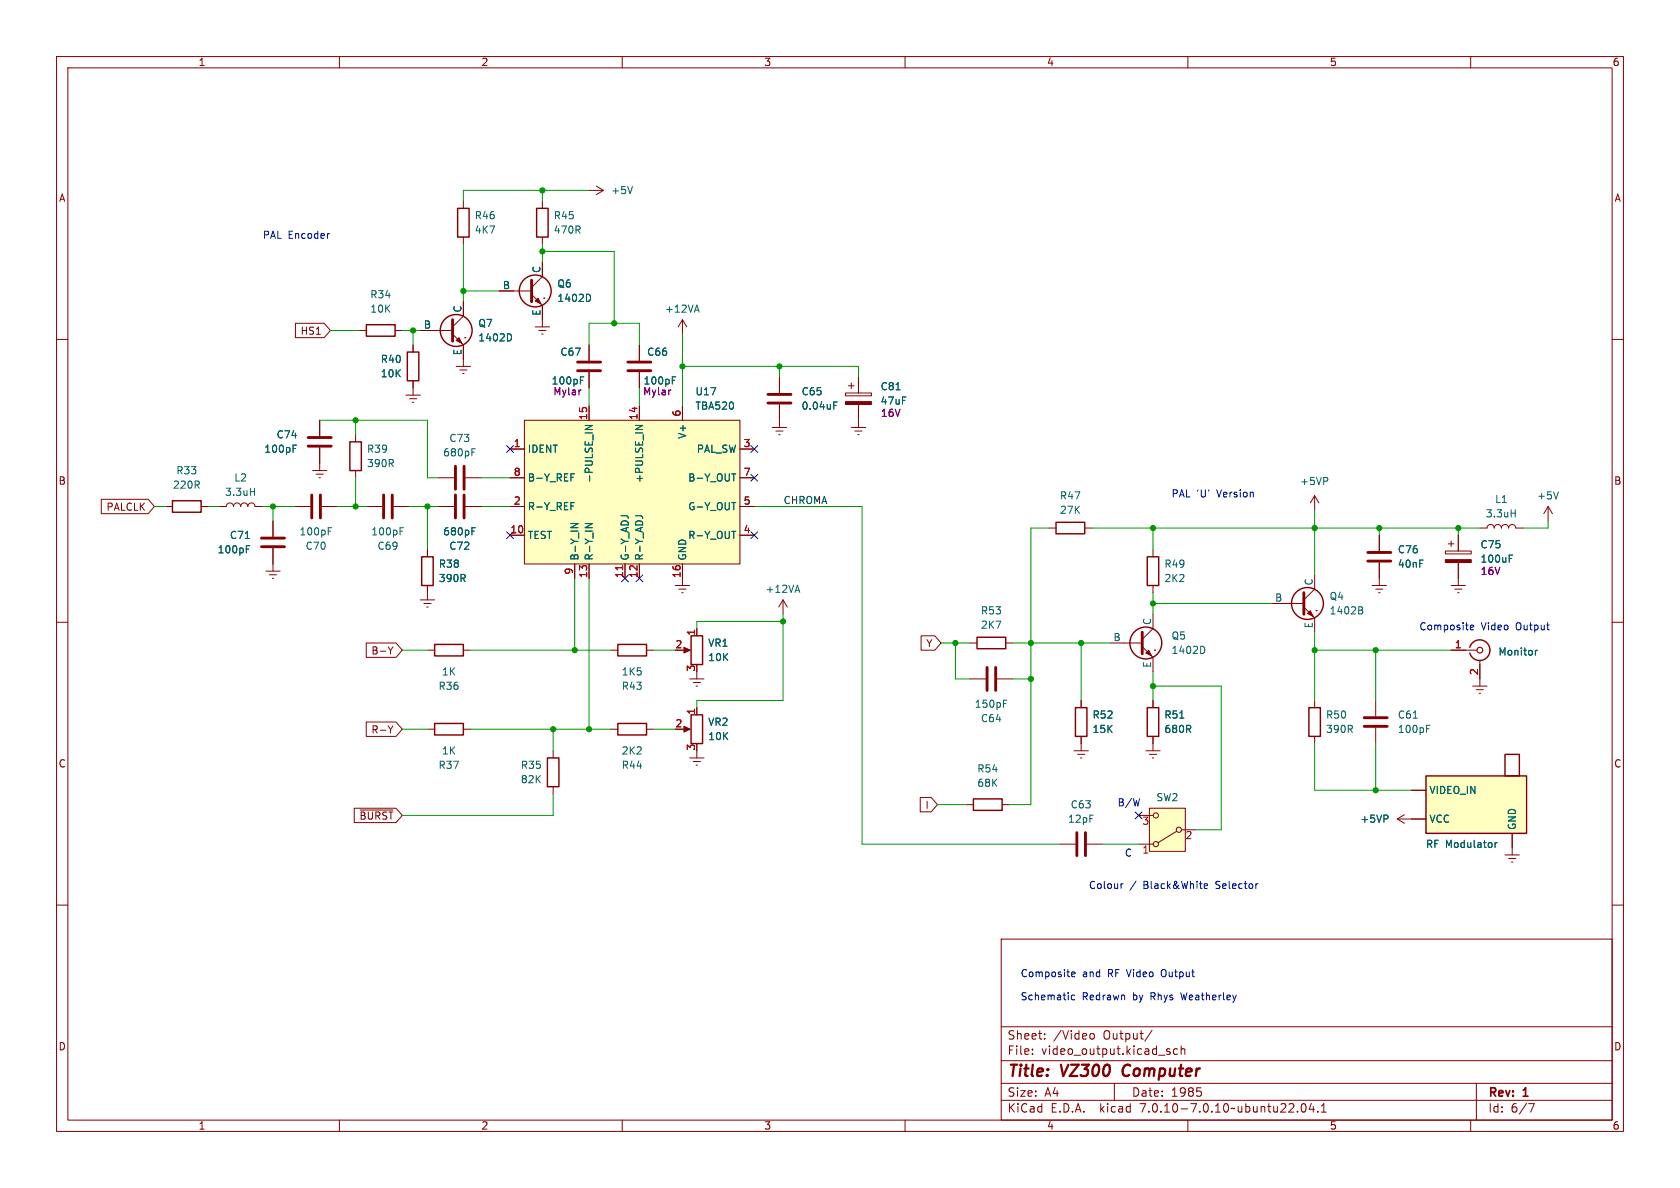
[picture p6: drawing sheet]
<svg xmlns="http://www.w3.org/2000/svg" width="297mm" height="210mm" viewBox="0 0 297 210" stroke-linecap="round" stroke-linejoin="round" font-family="sans-serif">
<g fill="none" stroke="#840000" stroke-width=".18">
<path d="M10 10h277v190h-277zM12 12h273v186h-273zM60 10v2M110 10v2M160 10v2M210 10v2M260 10v2M81.9 35.6v1.2M95.9 35.6v1.2M104.1 33.7h2.6M105.4 32.9l1.3 .8M106.7 33.7l-1.3 .7"/>
<path d="M10 60h2M52.2 57.1h5.1l1.1 1.3-1.1 1.3h-5.1zM63.5 58.4h1.3M69.8 58.4h1.3M74.3 58.4h5.7M80 59.1l1.9 1.9v3.8M81.9 41.9v1.3M81.9 53.3v2.6l-1.9 1.9M82.2 59.7h.1M88.3 51.4h5.7M94 52.1l1.9 1.9v3.8M94.6 57.8h2.6"/>
<path d="M95.2 58.4h1.3M95.8 59.1h.2M95.9 41.9v1.3M95.9 46.4v2.5l-1.9 1.9M96.1 52.7h.1M120.6 56.5l-.7 1.3M120.6 56.5v2.6M120.6 56.5l.8 1.3M285 60h2M56.5 74.3v2.8M56.5 79.1v4.1M62.9 76.8v1.3"/>
<path d="M71.8 69.9h2.5M72.4 70.5h1.3M72.9 71.1h.3M73 61v1.2M73 67.3v2.6M80.6 64.8h2.6M81.3 65.4h1.2M81.8 66h.2M90.2 79.4h2.5M92.7 74.3h38.1v25.4h-38.1zM104.1 61v2.8M104.1 65.8v2.8"/>
<path d="M104.1 71.8v2.5M113 61v2.8M113 65.8v2.8M113 71.8v2.5M120.6 71.8v2.5M130.8 79.4h2.5M136.5 75.6h2.6M137.2 76.2h1.2M137.7 76.8h.2M137.8 66.7v2.8M137.8 71.5v4.1M149.5 69.5h4.6v.5h-4.6z"/>
<path d="M150 68.2h1M150.5 67.7v1M150.5 75.6h2.5M151.1 76.2h1.3M151.6 76.8h.3M151.8 66.7v2.8M151.8 71.5v4.1M17.9 88.3h8.3l1.1 1.2-1.1 1.3h-8.3zM29.2 89.5h1.3M35.6 89.5h1.2M38.7 89.5h1.3a.64 .64 0 0 1 .6-.6 .64 .64 0 0 1 .7 .6 .64 .64 0 0 1 .6-.6 .64 .64 0 0 1 .6 .6 .64 .64 0 0 1 .7-.6 .64 .64 0 0 1 .6 .6 .64 .64 0 0 1 .6-.6 .64 .64 0 0 1 .7 .6h1.3M48.3 92.1v2.8"/>
<path d="M48.3 96.9v4.1M52.1 89.5h2.8M55.2 83.2h2.6M55.9 83.8h1.2M56.4 84.5h.2M56.9 89.5h2.8M62.9 83.2v1.3M64.8 89.5h2.8M69.6 89.5h2.8M75.6 97.2v1.2M77.5 89.5h2.8M77.5 84.5h2.8"/>
<path d="M82.3 89.5h2.8M82.3 84.5h2.8M90.2 89.5h2.5M90.2 84.5h2.5M90.2 94.6h2.5M101.6 99.7v2.5M104.1 99.7v2.5M110.5 99.7v2.5M113 99.7v2.5M120.6 99.7v3.8M130.8 89.5h2.5M130.8 84.5h2.5"/>
<path d="M130.8 94.6h2.5M185.4 93.3h1.3M191.8 93.3h1.2M203.8 97.2v1.2M232.4 87.6v2.6M232.4 87.6l-.8 1.3M232.4 87.6l.8 1.3M243.8 94.6v2.8M243.8 99.4v4.1M255.5 97.4h4.6v.5h-4.6zM256 96.1h1M256.5 95.6v1"/>
<path d="M257.8 94.6v2.8M257.8 99.4v4.1M261.6 93.3h1.3a.64 .64 0 0 1 .6-.6 .64 .64 0 0 1 .7 .6 .64 .64 0 0 1 .6-.6 .64 .64 0 0 1 .6 .6 .64 .64 0 0 1 .7-.6 .64 .64 0 0 1 .6 .6 .64 .64 0 0 1 .6-.6 .64 .64 0 0 1 .7 .6h1.2M273.7 89.5l-.8 1.3M273.7 89.5v2.6M273.7 89.5l.7 1.3M10 110h2M47 101h2.5M47.6 101.6h1.3M48.1 102.2h.3M64.7 113.7h5.3l1.1 1.2-1.1 1.3h-5.3zM69.5 114.3l-.5 .7"/>
<path d="M74.3 106h2.5M74.9 106.7h1.3M75.4 107.3h.3M75.6 114.9h1.2M75.6 103.5v2.5M81.9 114.9h1.3M107.9 114.9h1.3M114.3 114.9h1.3M119.4 103.5h2.5M120 104.1h1.3M120.5 104.8h.3M120.6 114.9h1.1"/>
<path d="M123.2 111.1v1.3M123.2 118.7v1.3M138.4 106l-.7 1.3M138.4 106v2.6M138.4 106l.8 1.3M162.8 112.4h2.5l1.1 1.3-1.1 1.2h-2.5zM171.4 113.7h1.3M177.8 113.7h1.3M196.2 113.7h5.7M201.9 114.3l1.9 1.9v2.5M203.8 108.6v2.5l-1.9 1.9M203.8 103.5v1.3"/>
<path d="M204.1 114.9h.1M224.8 106.7h5.7M230.5 107.3l1.9 1.9v2.6M232.4 101.6v2.5l-1.9 1.9M232.7 108h.1M242.6 103.5h2.5M243.2 104.1h1.3M243.7 104.8h.3M256.5 114.9h4.6M256.5 103.5h2.6M257.2 104.1h1.2M257.7 104.8h.2"/>
<path d="M261.6 116.7v4.6M285 110h2M64.7 127.6h5.3l1.1 1.3-1.1 1.3h-5.3zM69.5 128.3l-.5 .7M75.6 128.9h1.2M81.9 128.9h1.3M97.8 132.7v1.3M97.8 139.1v1.2M107.9 128.9h1.3M114.3 128.9h1.3M120.6 128.9h1.1M121.9 120h2.6"/>
<path d="M121.9 134h2.6M122.6 134.6h1.2M122.6 120.7h1.2M123.1 121.3h.2M123.1 135.3h.2M123.2 125.1v1.3M123.2 132.7v1.3M171.4 120h2.8M176.3 120h2.8M189.9 132.7h2.5M190.5 133.4h1.3M191 134h.3"/>
<path d="M191.1 123.8v1.3M191.1 130.2v2.5M202.6 132.7h2.5M203.2 133.4h1.3M203.7 134h.3M203.8 123.8v1.3M203.8 130.2v2.5M232.4 123.8v1.3M232.4 130.2v1.2M243.2 123.8v2.8M243.2 128.7v2.7M249.6 139.7h2.5"/>
<path d="M260.3 121.3h2.6M261 121.9h1.3M261.5 122.6h.2M10 160h2M62.6 142.9h7.4l1.1 1.2-1.1 1.3h-7.4zM63.7 143.2h5.8M162.7 141h1.9l1.1 1.2-1.1 1.3h-1.9zM170.8 142.2h1.3M177.2 142.2h1.2M187.3 149.2h2.8M192.2 149.2h2.7M201.3 149.2h2.5"/>
<path d="M201.3 144.1h2.5M203.2 142.9h6.3v7.6h-6.3zM208 146.9l-3.3 2.1M208.9 146.7h2.6M247 144.8l1.3 .7M247 144.8h5.1M248.3 144l-1.3 .8M266.1 151.1h2.5M266.7 151.8h1.3M267.2 152.4h.3M267.3 147.3v3.8M285 160h2"/>
<path d="M177 166h108v32h-108zM60 198v2M110 198v2M160 198v2M177 194.5h108M177 191.5h108M177 187.5h108M177 181.5h108M182.5 186.3v.1M182.5 185.5v.1M184.7 183.6v.1M184.7 182.8v.1"/>
<path d="M192.7 182.8l.5-.1 .3 .3v.4l-.2 .2-.3 .1-.3-.1M197 191.5v3M203.7 182.1l-1.3 2M206.5 185.9l.3 .1 .1 .2-.2 .2h-.3M206.5 185.4l.3 .1M208.2 185.5l-.5-.1-.2 .3v.4l.1 .2h.6M208.8 185.5l.2-.1 .4 .1 .1 .9M208.8 184.9v1.5M210 198v2M212.2 192.9l.2 .3-.2 .5M229.4 196.5v.1M230.2 195.2l.2-.1a.81 .81 0 0 1 .6 .6 .81 .81 0 0 1-.3 .8l-.2 .1a.81 .81 0 0 1-.3-1.4z"/>
<path d="M231.8 195l-.3 1.1h.9M232.2 195.6v1M233 196.5v.1M233.6 196.6h.9M233.6 195.5l.4-.4v1.5M260 198v2M261 191.5v6.5M270.2 195.1h1l-.6 1.5"/>
<circle cx="204.3" cy="144.1" r=".46"/>
<circle cx="204.3" cy="149.2" r=".46"/>
<circle cx="208.4" cy="146.7" r=".46"/>
</g>
<path d="M198.8 188.5a1.27 1.27 0 0 0-.1 1.6" fill="none" stroke="#840000" stroke-width=".4"/>
<g fill="none" stroke="#840000" stroke-width=".51">
<path d="M80 56.5v3.8M94 49.5v3.8M54.5 78.9h4M54.5 77.3h4M102.1 65.5h4.1M102.1 64h4.1M111 65.5h4.1M111 64h4.1M135.8 71.2h4M135.8 69.7h4M46.2 96.6h4.1M46.2 95.1h4.1"/>
<path d="M55.1 87.5v4.1M56.6 87.5v4.1M67.8 87.5v4.1M69.3 87.5v4.1M80.5 82.4v4.1M80.5 87.5v4.1M82 82.4v4.1M82 87.5v4.1M241.8 99.2h4.1M241.8 97.7h4.1M174.5 118v4M176 118v4"/>
<path d="M201.9 111.8v3.8M230.5 104.8v3.8M241.2 128.4h4M241.2 126.9h4M190.4 147.2v4.1M191.9 147.2v4.1"/>
</g>
<g fill="none" stroke="#006464" stroke-width=".18">
<path d="M111.8 33l-.4 1.2M90.2 59.1l.2 .4-.2 .7M104.2 52.1l.2 .5-.2 .6M122.9 54.8h.6M123.2 53.9l.4 1.3M51.8 79.3h.4M51.8 78.7h.6M83.4 79.9h.5M83.4 79.3h.6M102.6 67.2h.4M102.6 66.6h.6M103.4 75.2h1.3l-1.3 .7"/>
<path d="M112.3 75.2h1.3l-1.3 .7M118.9 67.2h.4M118.9 66.6h.6M147.4 71.7h.4M147.4 71.1h.6M158.4 68.9h.7M43.4 95.2h.7M43.6 97.1h.4M43.6 96.5h.6M44.3 86.9h.7M45 86.3v1.3M58 93.9h.5"/>
<path d="M58 93.3h.6M70.7 93.9h.5M70.7 93.3h.6M83.4 93.9h.5M83.4 93.3h.6M100.9 92.6h1.3l-1.3 .7M100.9 89.4h.5M100.9 88.8h.6M100.9 83.8h.6M100.9 84.4h.5M103.4 92.6h1.3l-1.3 .7M109.8 91.2h.9l.3 .1"/>
<path d="M112.3 91.2h.9l.3 .1M129.4 88.8h.7M129.4 93.9h.7M129.4 83.8h.7M234.6 84.5l.1 .1-.1 .4M266.8 98.7h.4M266.8 98.1h.6M267.2 90.7h.7M267.9 90.1v1.3M275.5 86.9l-.4 1.3M140.7 104.4h.6M141 103.4l.4 1.3"/>
<path d="M212.7 114.3l.3 .5-.3 .7M240.2 107.3l.6 .1 .1 .2-.3 .3M240.2 107.9h.4M240.6 107.9l.3 .2v.3l-.7 .1M271.4 115v.8M271.8 115l-.4 .2M177.4 124.4h.4M177.4 123.8h.6M208.6 126.9h.7M249.8 126.9h.8M252.2 128.8h.4M252.2 128.2h.6"/>
<path d="M245.3 144.2l.1 .1-.1 .4M264.3 149v.8M264.7 149l-.4 .2"/>
</g>
<g fill="none" stroke="#840000" stroke-width=".25">
<path d="M80.9 36.8h2v5.1h-2zM94.9 36.8h2v5.1h-2zM64.8 57.4h5v2h-5zM61.8 78.1h2.1v5.1h-2.1zM72 62.2h2v5.1h-2zM30.5 88.5h5.1v2.1h-5.1zM74.5 98.4h2.1v5.1h-2.1zM186.7 92.3h5.1v2.1h-5.1zM202.8 98.4h2.1v5.1h-2.1zM76.8 113.9h5.1v2.1h-5.1zM109.2 113.9h5.1v2.1h-5.1zM122.2 112.4h2v5.1h-2z"/>
<path d="M172.7 112.6h5.1v2.1h-5.1zM259.8 114.4a1.81 1.81 0 0 1 2.8-.9 1.81 1.81 0 0 1 0 2.9 1.81 1.81 0 0 1-2.8-1M76.8 127.9h5.1v2h-5.1zM96.8 134h2v5.1h-2zM109.2 127.9h5.1v2h-5.1zM122.2 126.4h2v5h-2zM190.1 125.1h2.1v5.1h-2.1zM202.8 125.1h2.1v5.1h-2.1zM231.4 125.1h2v5.1h-2zM252.1 137.2h17.8v10.1h-17.8zM266.1 133.4h2.5v3.8h-2.5zM172.1 141.2h5.1v2.1h-5.1z"/>
<circle cx="80.6" cy="58.4" r="2.82"/>
<circle cx="94.6" cy="51.4" r="2.82"/>
<circle cx="202.6" cy="113.7" r="2.82"/>
<circle cx="231.1" cy="106.7" r="2.82"/>
</g>
<circle cx="261.6" cy="114.9" r=".51" fill="none" stroke="#840000" stroke-width=".2"/>
<g fill="#ffffc2" stroke="#ffffc2" stroke-width=".18">
<path d="M252.1 137.2h17.8v10.1h-17.8z"/>
<path d="M203.2 142.9h6.3v7.6h-6.3z"/>
<path d="M92.7 74.3h38.1v25.4h-38.1z"/>
</g>
<g fill="#840000" stroke="#840000" stroke-width=".18">
<path d="M231.1 108.5l.5-.5 .6 1z"/>
<path d="M94.6 53.2l.5-.5 .5 1z"/>
<path d="M202.6 115.4l.5-.5 .5 1.1z"/>
<path d="M80.6 60.2l.6-.5 .5 1z"/>
<path d="M255.5 98.9h4.6v.5h-4.6z"/>
<path d="M149.5 71h4.6v.5h-4.6z"/>
<path d="M120.9 128.4l1.1 .5-1.1 .5z"/>
<path d="M120.9 114.4l1.1 .5-1.1 .5z"/>
</g>
<path d="M110.1 100v.7" fill="none" stroke="#a90000" stroke-width=".18"/>
<path d="M58.2 41.3h-.2M259.9 110.9l.6-.1v-.2l-.4-.1-.2 .2 .1 .6h.5M198.6 156.2l-.4 .3M201.5 141.2l-.3 1.3M212.9 156.6l.6-.1-.1-.2-.3-.1-.2 .2v.6h.5M222.3 156.2h.1M189.5 172.2l.6-.1-.1-.2-.4-.1-.1 .2v.6h.5M190 176l-.4-.1-.2 .2 .1 .6h.5" fill="none" stroke="#0000c2" stroke-width=".18"/>
<g fill="none" stroke="#009600" stroke-width=".18">
<path d="M95.9 33.7v1.9M104.1 33.7h-22.2v1.9M58.4 58.4h5.1M71.1 58.4h3.2M73 58.4v2.6M81.9 43.2v10.1M81.9 51.4h6.4M95.9 43.2v3.2M95.9 44.5h12.7v12.7M120.6 59.1v12.7M56.5 74.3h19.1v10.2h1.9M62.9 74.3v2.5"/>
<path d="M104.1 61v-3.8h8.9v3.8M104.1 68.6v3.2M113 68.6v3.2M120.6 64.8h31.2v1.9M137.8 64.8v1.9M27.3 89.5h1.9M36.8 89.5h1.9M46.4 89.5h5.7M48.3 89.5v2.6M59.7 89.5h5.1M62.9 84.5v5M72.4 89.5h5.1"/>
<path d="M75.6 89.5v7.7M85.1 89.5h5.1M85.1 84.5h5.1M133.3 89.5h19.1v59.7h34.9M185.4 93.3h-3.2v48.9h-3.8M193 93.3h68.6M203.8 93.3v3.9M232.4 90.2v11.4M243.8 93.3v1.3M257.8 93.3v1.3M273.7 92.1v1.2h-4.5M71.1 114.9h4.5"/>
<path d="M83.2 114.9h24.7M101.6 102.2v12.7M104.1 102.2v26.7M115.6 114.9h3.8M138.4 108.6v15.2h-15.2v1.3M138.4 109.9h-15.2v1.2M166.4 113.7h5M168.9 113.7v6.3h2.5M179.1 113.7h17.1M191.1 113.7v10.1M203.8 106.7h21M203.8 104.8v3.8"/>
<path d="M203.8 118.7v5.1M232.4 114.9h24.1M232.4 111.8v12M243.2 114.9v8.9M71.1 128.9h4.5M83.2 128.9h24.7M97.8 128.9v3.8M115.6 128.9h3.8M179.1 120h3.1M203.8 121.3h12.1v25.4h-4.4M232.4 131.4v8.3h17.2M243.2 131.4v8.3"/>
<path d="M97.8 140.3v3.8h-26.7M165.7 142.2h5.1M194.9 149.2h6.4"/>
</g>
<g fill="none" stroke="#000084" stroke-width=".18">
<path d="M89.6 78.8l1.2 1.2M90.8 78.8l-1.2 1.2M132.7 78.8l1.3 1.2M134 78.8l-1.3 1.2M89.6 94l1.2 1.2M90.8 94l-1.2 1.2M132.7 94l1.3 1.2M132.7 83.8l1.3 1.3M134 94l-1.3 1.2M134 83.8l-1.3 1.3M109.9 101.6l1.2 1.2M111.1 101.6l-1.2 1.2"/>
<path d="M112.4 101.6l1.2 1.2M113.6 101.6l-1.2 1.2M200.7 143.5l1.2 1.3M201.9 143.5l-1.2 1.3"/>
</g>
<g fill="#009600" stroke="#009600" stroke-width=".18">
<circle cx="108.6" cy="57.2" r=".46"/>
<circle cx="120.6" cy="64.8" r=".46"/>
<circle cx="137.8" cy="64.8" r=".46"/>
<circle cx="203.8" cy="121.3" r=".46"/>
<circle cx="203.8" cy="93.3" r=".46"/>
<circle cx="203.8" cy="106.7" r=".46"/>
<circle cx="243.2" cy="139.7" r=".46"/>
<circle cx="95.9" cy="33.7" r=".46"/>
<circle cx="95.9" cy="44.5" r=".46"/>
<circle cx="81.9" cy="51.4" r=".46"/>
<circle cx="73" cy="58.4" r=".46"/>
<circle cx="182.2" cy="113.7" r=".46"/>
<circle cx="138.4" cy="109.9" r=".46"/>
<circle cx="168.9" cy="113.7" r=".46"/>
<circle cx="191.1" cy="113.7" r=".46"/>
<circle cx="182.2" cy="120" r=".46"/>
<circle cx="62.9" cy="74.3" r=".46"/>
<circle cx="48.3" cy="89.5" r=".46"/>
<circle cx="75.6" cy="89.5" r=".46"/>
<circle cx="62.9" cy="89.5" r=".46"/>
<circle cx="232.4" cy="93.3" r=".46"/>
<circle cx="243.8" cy="93.3" r=".46"/>
<circle cx="243.2" cy="114.9" r=".46"/>
<circle cx="232.4" cy="114.9" r=".46"/>
<circle cx="257.8" cy="93.3" r=".46"/>
<circle cx="101.6" cy="114.9" r=".46"/>
<circle cx="104.1" cy="128.9" r=".46"/>
<circle cx="97.8" cy="128.9" r=".46"/>
</g>
<g font-size="2.8" fill="#840000">
<text x="178" y="190.9">Title:</text>
<text x="187.7" y="190.9">VZ300</text>
<text x="199.3" y="190.9">Computer</text>
</g>
<g font-size="2.1" fill="#840000">
<text x="178" y="184">Sheet:</text>
<text x="186.2" y="184">/Video</text>
<text x="195.1" y="184">Output/</text>
<text x="178" y="186.7">File:</text>
<text x="184.1" y="186.7">video_output.kicad_sch</text>
<text x="178" y="196.9">KiCad</text>
<text x="178" y="194.1">Size:</text>
<text x="184.7" y="194.1">A4</text>
<text x="185.7" y="196.9">E.D.A.</text>
<text x="194.6" y="196.9">kicad</text>
<text x="200" y="194.1">Date:</text>
<text x="201.8" y="196.9">7.0.10-7.0.10~ubuntu22.04.1</text>
<text x="207" y="194.1">1985</text>
<text x="263" y="194.3">Rev:</text>
<text x="263" y="196.9">Id:</text>
<text x="267.1" y="196.9">6/7</text>
<text x="269.4" y="194.3">1</text>
</g>
<g font-size="1.8" fill="#840000">
<text x="35" y="11.9">1</text>
<text x="85" y="11.9">2</text>
<text x="135" y="11.9">3</text>
<text x="185" y="11.9">4</text>
<text x="235" y="11.9">5</text>
<text x="285" y="11.9">6</text>
<text x="10.3" y="35.9">A</text>
<text x="285.3" y="35.9">A</text>
<text x="53" y="59.4">HS1</text>
<text x="10.3" y="85.9">B</text>
<text x="285.3" y="85.9">B</text>
<text x="18.7" y="90.5">PALCLK</text>
<text x="65.6" y="115.9">B-Y</text>
<text x="163.6" y="114.6">Y</text>
<text x="65.6" y="129.9">R-Y</text>
<text x="10.3" y="135.9">C</text>
<text x="285.3" y="135.9">C</text>
<text x="163.5" y="143.2">I</text>
<text x="63.4" y="145.1">~{BURST}</text>
<text x="10.3" y="185.9">D</text>
<text x="285.3" y="185.9">D</text>
<text x="35" y="199.9">1</text>
<text x="85" y="199.9">2</text>
<text x="135" y="199.9">3</text>
<text x="185" y="199.9">4</text>
<text x="235" y="199.9">5</text>
<text x="285" y="199.9">6</text>
</g>
<g font-size="1.8" fill="#006464">
<text x="108" y="34.5">+5V</text>
<text x="83.8" y="39">R46</text>
<text x="83.8" y="41.5">4K7</text>
<text x="97.8" y="41.5">470R</text>
<text x="97.8" y="39">R45</text>
<text x="65.4" y="52.9">R34</text>
<text x="88.8" y="51.2">B</text>
<text x="95.6" y="48.4" transform="rotate(-90 95.6 48.4)">C</text>
<text x="98.4" y="51">Q6</text>
<text x="98.4" y="53.6">1402D</text>
<text x="65.4" y="55.5">10K</text>
<text x="74.8" y="58.2">B</text>
<text x="81.7" y="55.3" transform="rotate(-90 81.7 55.3)">C</text>
<text x="84.5" y="58">Q7</text>
<text x="95.6" y="55.9" transform="rotate(-90 95.6 55.9)">E</text>
<text x="117.5" y="55.5">+12VA</text>
<text x="67.2" y="64.4">R40</text>
<text x="81.7" y="62.9" transform="rotate(-90 81.7 62.9)">E</text>
<text x="84.5" y="60.6">1402D</text>
<text x="99" y="63.1">C67</text>
<text x="114.3" y="63.1">C66</text>
<text x="67.2" y="66.9">10K</text>
<text x="122.9" y="70.1">U17</text>
<text x="141.6" y="70.1">C65</text>
<text x="155.6" y="69.2">C81</text>
<text x="155.6" y="71.7">47uF</text>
<text x="48.8" y="77.7">C74</text>
<text x="121.5" y="77.7" transform="rotate(-90 121.5 77.7)">V+</text>
<text x="122.9" y="72.6">TBA520</text>
<text x="141.6" y="72.6">0.04uF</text>
<text x="46.6" y="80.2">100pF</text>
<text x="64.8" y="82.8">390R</text>
<text x="64.8" y="80.2">R39</text>
<text x="78.2" y="80.9">680pF</text>
<text x="79.3" y="78.3">C73</text>
<text x="93.2" y="80.2">IDENT</text>
<text x="123.1" y="80.2">PAL_SW</text>
<text x="30.5" y="86.6">220R</text>
<text x="31.1" y="84">R33</text>
<text x="39.7" y="87.9">3.3uH</text>
<text x="41.3" y="85.3">L2</text>
<text x="93.2" y="85.3">B-Y_REF</text>
<text x="105" y="85.5" transform="rotate(-90 105 85.5)">-PULSE_IN</text>
<text x="113.9" y="85.5" transform="rotate(-90 113.9 85.5)">+PULSE_IN</text>
<text x="121.6" y="85.3">B-Y_OUT</text>
<text x="187.3" y="88.5">R47</text>
<text x="229.7" y="86">+5VP</text>
<text x="264.2" y="89.1">L1</text>
<text x="271.6" y="88.5">+5V</text>
<text x="40.5" y="95.5">C71</text>
<text x="52.8" y="94.8">100pF</text>
<text x="65.5" y="94.8">100pF</text>
<text x="78.2" y="94.8">680pF</text>
<text x="93.2" y="95.5">TEST</text>
<text x="93.2" y="90.4">R-Y_REF</text>
<text x="121.6" y="95.5">R-Y_OUT</text>
<text x="121.6" y="90.4">G-Y_OUT</text>
<text x="187.3" y="91">27K</text>
<text x="262.6" y="91.7">3.3uH</text>
<text x="38.4" y="98">100pF</text>
<text x="53.9" y="97.4">C70</text>
<text x="66.6" y="97.4">C69</text>
<text x="77.5" y="100.6">R38</text>
<text x="79.3" y="97.4">C72</text>
<text x="102.5" y="99.2" transform="rotate(-90 102.5 99.2)">B-Y_IN</text>
<text x="105" y="99.2" transform="rotate(-90 105 99.2)">R-Y_IN</text>
<text x="111.4" y="99.2" transform="rotate(-90 111.4 99.2)">G-Y_ADJ</text>
<text x="113.9" y="99.2" transform="rotate(-90 113.9 99.2)">R-Y_ADJ</text>
<text x="121.5" y="99.2" transform="rotate(-90 121.5 99.2)">GND</text>
<text x="205.7" y="100.6">R49</text>
<text x="247" y="98">C76</text>
<text x="247" y="100.6">40nF</text>
<text x="261.6" y="97.1">C75</text>
<text x="261.6" y="99.7">100uF</text>
<text x="77.5" y="103.1">390R</text>
<text x="135.2" y="105">+12VA</text>
<text x="205.7" y="103.1">2K2</text>
<text x="225.3" y="106.4">B</text>
<text x="232.2" y="103.6" transform="rotate(-90 232.2 103.6)">C</text>
<text x="235" y="106.3">Q4</text>
<text x="173.3" y="108.8">R53</text>
<text x="173.3" y="111.4">2K7</text>
<text x="196.7" y="113.4">B</text>
<text x="203.6" y="110.6" transform="rotate(-90 203.6 110.6)">C</text>
<text x="207" y="113.3">Q5</text>
<text x="232.2" y="111.2" transform="rotate(-90 232.2 111.2)">E</text>
<text x="235" y="108.8">1402B</text>
<text x="78" y="119.6">1K</text>
<text x="109.8" y="119.6">1K5</text>
<text x="125.1" y="114.5">VR1</text>
<text x="125.1" y="117.1">10K</text>
<text x="203.6" y="118.2" transform="rotate(-90 203.6 118.2)">E</text>
<text x="207" y="115.8">1402D</text>
<text x="264.8" y="116.1">Monitor</text>
<text x="77.4" y="122.1">R36</text>
<text x="109.8" y="122.1">R43</text>
<text x="172.2" y="125.3">150pF</text>
<text x="125.1" y="128.5">VR2</text>
<text x="125.1" y="131">10K</text>
<text x="173.3" y="127.9">C64</text>
<text x="193" y="127.2">R52</text>
<text x="193" y="129.8">15K</text>
<text x="205.7" y="129.8">680R</text>
<text x="205.7" y="127.2">R51</text>
<text x="234.3" y="129.8">390R</text>
<text x="234.3" y="127.2">R50</text>
<text x="247" y="129.8">100pF</text>
<text x="247" y="127.2">C61</text>
<text x="77.4" y="136.1">R37</text>
<text x="78" y="133.6">1K</text>
<text x="92" y="136.1">R35</text>
<text x="109.8" y="136.1">R44</text>
<text x="109.8" y="133.6">2K2</text>
<text x="172.7" y="136.8">R54</text>
<text x="92" y="138.7">82K</text>
<text x="172.7" y="139.3">68K</text>
<text x="189.2" y="143.1">C63</text>
<text x="204.3" y="141.8">SW2</text>
<text x="252.6" y="140.6">VIDEO_IN</text>
<text x="188.7" y="145.6">12pF</text>
<text x="240.4" y="145.6">+5VP</text>
<text x="252.6" y="145.6">VCC</text>
<text x="268.2" y="146.8" transform="rotate(-90 268.2 146.8)">GND</text>
<text x="252" y="150.1">RF Modulator</text>
</g>
<g font-size="1.8" fill="#0000c2">
<text x="46.4" y="42.3">PAL Encoder</text>
<text x="207" y="88">PAL 'U'</text>
<text x="215.3" y="88">Version</text>
<text x="250.8" y="111.5">Composite</text>
<text x="261.9" y="111.5">Video</text>
<text x="268.1" y="111.5">Output</text>
<text x="197.5" y="142.6">B/W</text>
<text x="198.8" y="151.5">C</text>
<text x="192.4" y="157.2">Colour</text>
<text x="199.7" y="157.2">/</text>
<text x="202.2" y="157.2">Black&amp;White</text>
<text x="215.2" y="157.2">Selector</text>
<text x="180.3" y="172.8">Composite</text>
<text x="191.4" y="172.8">and</text>
<text x="196" y="172.8">RF Video</text>
<text x="205.8" y="172.8">Output</text>
<text x="180.3" y="176.9">Schematic</text>
<text x="191.3" y="176.9">Redrawn</text>
<text x="200.4" y="176.9">by</text>
<text x="203.7" y="176.9">Rhys</text>
<text x="209.3" y="176.9">Weatherley</text>
</g>
<g font-size="1.8" fill="#840084">
<text x="97.4" y="68.2">100pF</text>
<text x="97.7" y="70.1">Mylar</text>
<text x="113.6" y="70.1">Mylar</text>
<text x="113.7" y="68.2">100pF</text>
<text x="155.6" y="73.9">16V</text>
<text x="261.7" y="101.8">16V</text>
</g>
<g font-size="1.8" fill="#a90000">
<text x="103.9" y="74.3" transform="rotate(-90 103.9 74.3)">15</text>
<text x="112.8" y="74.3" transform="rotate(-90 112.8 74.3)">14</text>
<text x="120.4" y="73.7" transform="rotate(-90 120.4 73.7)">6</text>
<text x="90.7" y="79.1">1</text>
<text x="131.4" y="79.1">3</text>
<text x="90.7" y="89.3">2</text>
<text x="90.7" y="84.2">8</text>
<text x="131.4" y="89.3">5</text>
<text x="131.4" y="84.2">7</text>
<text x="90.1" y="94.4">10</text>
<text x="131.4" y="94.4">4</text>
<text x="101.3" y="101.7" transform="rotate(-90 101.3 101.7)">9</text>
<text x="103.9" y="102.3" transform="rotate(-90 103.9 102.3)">13</text>
<text x="110.2" y="102.3" transform="rotate(-90 110.2 102.3)">11</text>
<text x="112.8" y="102.3" transform="rotate(-90 112.8 102.3)">12</text>
<text x="120.4" y="102.3" transform="rotate(-90 120.4 102.3)">16</text>
<text x="122.9" y="112.5" transform="rotate(-90 122.9 112.5)">1</text>
<text x="119.3" y="114.7">2</text>
<text x="122.9" y="118.8" transform="rotate(-90 122.9 118.8)">3</text>
<text x="257.1" y="114.7">1</text>
<text x="261.4" y="119.5" transform="rotate(-90 261.4 119.5)">2</text>
<text x="119.3" y="128.7">2</text>
<text x="122.9" y="126.4" transform="rotate(-90 122.9 126.4)">1</text>
<text x="122.9" y="132.8" transform="rotate(-90 122.9 132.8)">3</text>
<text x="201.9" y="146.1">3</text>
<text x="209.5" y="148.7">2</text>
<text x="201.9" y="151.2">1</text>
</g>
<text font-size="1.8" fill="#0f0f0f" x="138.4" y="89.2">CHROMA</text>
</svg>
